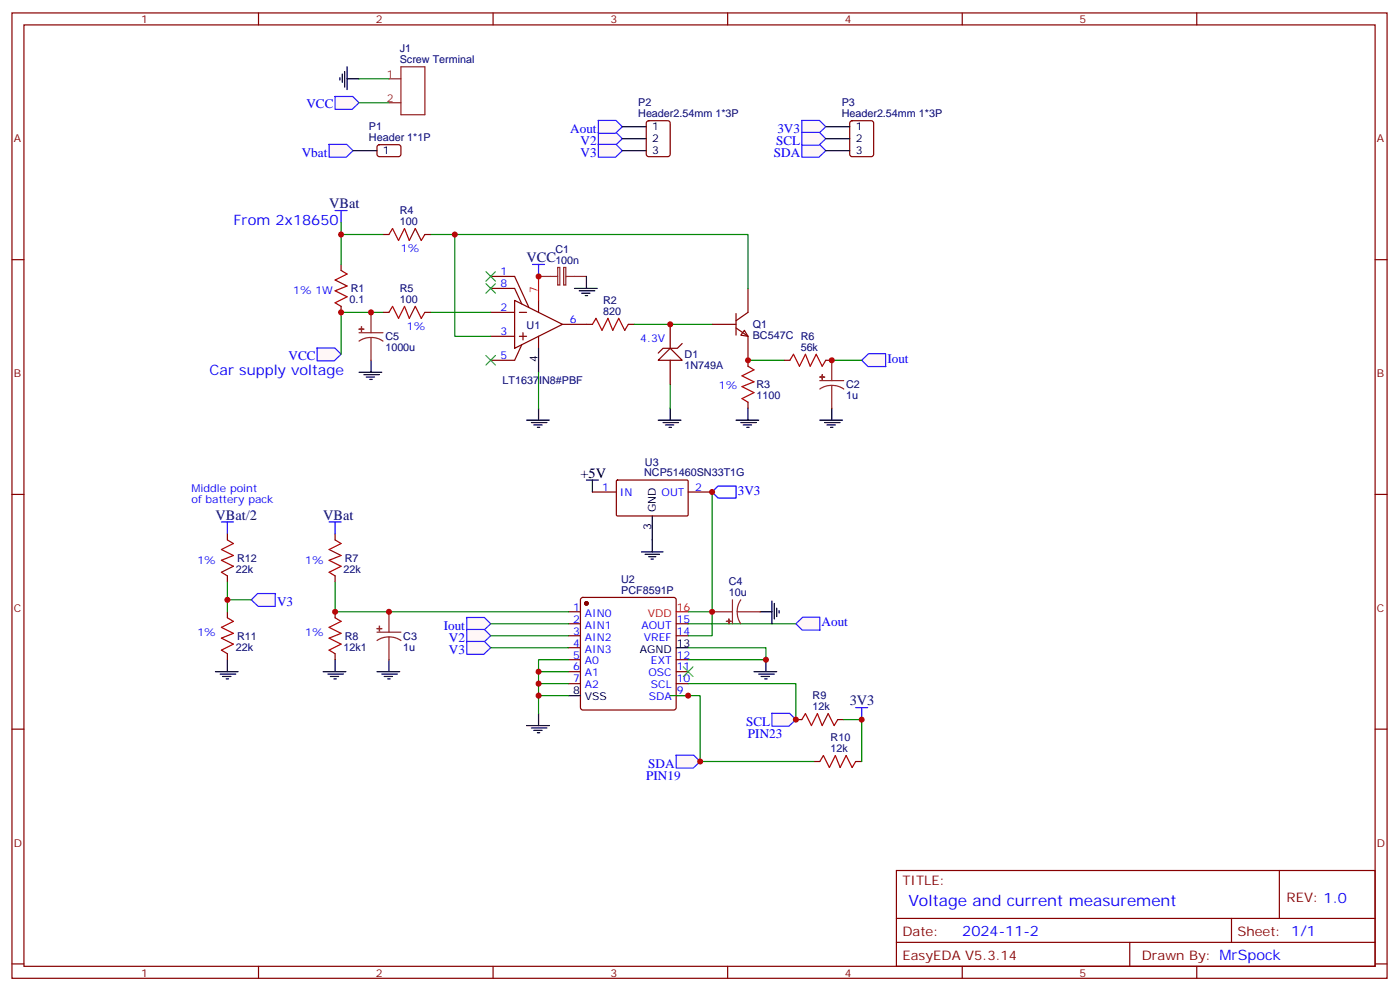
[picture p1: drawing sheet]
<svg xmlns="http://www.w3.org/2000/svg" width="413mm" height="292mm" viewBox="0 0 413 292" stroke-linecap="round" stroke-linejoin="round" font-family="sans-serif">
<g fill="none" stroke="#870000" stroke-width=".35">
<path d="M3.5 3.8h405.4v284.3h-405.4zM7.1 7.3h398.2v277.3h-398.2zM76.2 3.8v3.5M145.3 3.8v3.5M214.5 3.8v3.5M283.6 3.8v3.5M352.8 3.8v3.5M3.5 76.5h3.6M100.5 77.9v1.8M405.3 76.5h3.6M100.5 90.2v1.8M3.5 145.6h3.6"/>
<path d="M405.3 145.6h3.6M3.5 214.8h3.6M405.3 214.8h3.6M264.2 256.4h141.1v28.2h-141.1zM377.1 256.4v14.1M264.2 270.5h141.1M264.2 277.6h141.1M333 277.6v7M363 270.5v7.1M3.5 283.9h3.6M76.2 284.6v3.5M145.3 284.6v3.5"/>
<path d="M214.5 284.6v3.5M283.6 284.6v3.5M352.8 284.6v3.5M405.3 283.9h3.6"/>
</g>
<path d="M100.5 79.7l1.8 1-3.5 1.8 3.5 1.7-3.5 1.5 3.5 1.7-3.5 1.8 1.7 1" fill="none" stroke="#a10000" stroke-width=".35"/>
<path d="M98.8 62h3.5M100.5 62v3.5" fill="none" stroke="#00f" stroke-width=".35"/>
<path d="M93.4 102.5h5.3l1.8 1.9-2 1.9h-5z" fill="#fff7f7" stroke="#420aff" stroke-width=".35"/>
<path d="M100.5 65.5v12.4" fill="none" stroke="#008700" stroke-width=".35"/>
<path d="M144.6 92h7.1M144.6 99.1h7.1M144.6 84.9h7.1l2.1 4.6M144.6 81.4h7.1l4.2 9.2M151.7 88.5l14.1 7-14.1 7.1zM153.1 92h2.1M153.1 99.1h2.1M154.2 98v2.1M158.7 88.5v3.5M158.7 99.1v3.5M165.8 95.5h7.1M153.8 101.5l-2.1 4.6h-7.1" fill="none" stroke="#870000" stroke-width=".35"/>
<path d="M158.7 102.6v7" fill="none" stroke="#000" stroke-width=".35"/>
<path d="M158.7 81.4v7.1" fill="none" stroke="#f00" stroke-width=".35"/>
<path d="M219.4 97.3l1.1 1.8-2.1-.4z" fill="#fff" stroke="#870000" stroke-width=".35"/>
<path d="M112.9 69.1h1.8M125.2 69.1h1.8M112.9 92h1.8M125.2 92h1.8M172.9 95.5h1.7M185.2 95.5h1.8M209.9 95.5h7.1M217 96.6l3.5 2.5v8.8M217 92.4v6.3M220.5 84.9v7.1l-3.5 2.5M220.5 118.5v1.7" fill="none" stroke="#870000" stroke-width=".35"/>
<path d="M114.7 69.1l1-1.8 1.8 3.5 1.7-3.5 1.4 3.5 1.8-3.5 1.8 3.5 1-1.7M114.7 92l1-1.8 1.8 3.6 1.7-3.6 1.4 3.6 1.8-3.6 1.8 3.6 1-1.8M174.6 95.5l1.1-1.7 1.7 3.5 1.8-3.5 1.4 3.5 1.8-3.5 1.7 3.5 1.1-1.8M220.5 107.9l1.7 1-3.5 1.8 3.5 1.8-3.5 1.4 3.5 1.7-3.5 1.8 1.8 1.1" fill="none" stroke="#a10000" stroke-width=".35"/>
<path d="M100.5 69.1h12.4M127 69.1h93.5v15.8M134.1 69.1v30h10.5M112.9 92h-12.4v12.4M127 92h17.6M187 95.5h22.9M158.7 109.6v10.6" fill="none" stroke="#008700" stroke-width=".35"/>
<g fill="none" stroke="#000" stroke-width=".35">
<path d="M155.2 123.8h6.7M156.6 124.5h4.6M157.3 125.2h2.5M158.4 125.9h.7M158.7 120.2v3.6M194 123.8h6.7M195.4 124.5h4.6M196.1 125.2h2.5M197.2 125.9h.7M197.6 120.2v3.6M217 123.8h6.7M218.4 124.5h4.6"/>
<path d="M219.1 125.2h2.4M220.1 125.9h.7M220.5 120.2v3.6"/>
</g>
<path d="M143.2 83.5l2.8 2.9M143.2 80l2.8 2.8M146 83.5l-2.8 2.9M146 80l-2.8 2.8M143.2 104.7l2.8 2.8M146 104.7l-2.8 2.8" fill="none" stroke="#3c3" stroke-width=".35"/>
<path d="M98.7 28.4h5.3l1.8 1.9-2 1.9h-5z" fill="#fff7f7" stroke="#420aff" stroke-width=".35"/>
<path d="M197.6 113.2v7" fill="none" stroke="#008700" stroke-width=".35"/>
<path d="M194 106.1l3.6-3.5 3.5 3.5z" fill="#fff" stroke="#870000" stroke-width=".35"/>
<path d="M197.6 95.5v7.1M197.6 106.1v7.1M201.1 101.2l-1.4 1.4h-4.3l-1.4 1.4M231.1 106.1h1.7M243.4 106.1h1.8" fill="none" stroke="#870000" stroke-width=".35"/>
<g fill="none" stroke="#000" stroke-width=".35">
<path d="M102.3 19.7v6.7M100.2 22.9v.7M100.9 21.8v2.5M101.6 21.1v4.6M102.3 23.2h3.5M169.3 84.9h6.7M170.7 85.7h4.6M171.4 86.4h2.5M172.5 87.1h.7M172.9 81.4v3.5M241.7 123.8h6.7M243.1 124.5h4.5"/>
<path d="M243.8 125.2h2.4M244.8 125.9h.7M245.2 120.2v3.6"/>
</g>
<path d="M164.4 78.8h.6v5.2h-.6zM166.2 78.8h.6v5.2h-.6zM158.7 81.4h5.7M166.9 81.4h6" fill="none" stroke="#8c2424" stroke-width=".35"/>
<path d="M157 77.9h3.5M158.7 77.9v3.5" fill="none" stroke="#00f" stroke-width=".35"/>
<path d="M232.8 106.1l1.1-1.7 1.8 3.5 1.7-3.5 1.4 3.5 1.8-3.5 1.8 3.5 1-1.8" fill="none" stroke="#a10000" stroke-width=".35"/>
<path d="M220.5 106.1h10.6" fill="none" stroke="#008700" stroke-width=".35"/>
<path d="M254 106.1l2-1.9h5.1v3.8h-5.2z" fill="#fff7f7" stroke="#420aff" stroke-width=".35"/>
<path d="M245.2 106.1h8.8M98.8 171.4v8.8h68.8M167.6 197.8h-8.9v3.6M167.6 194.3h-8.9v3.5M167.6 204.9h-8.9v5.3M167.6 201.4h-8.9v3.5" fill="none" stroke="#008700" stroke-width=".35"/>
<circle cx="172.9" cy="177.7" r=".53" fill="#870000" stroke="#870000" stroke-width=".35"/>
<g fill="none" stroke="#870000" stroke-width=".35">
<path d="M98.8 157.3v1.7M98.8 169.6v1.8M171.3 176.2l.5-.2h26.8l.5 .2 .2 .5v31.7l-.2 .5-.5 .2h-26.8l-.5-.2-.2-.5v-31.7zM98.8 180.2v1.8M98.8 192.5v1.8M167.6 180.2h3.5M167.6 183.7h3.5M167.6 187.3h3.5M167.6 190.8h3.5M167.6 194.3h3.5M167.6 197.8h3.5M199.3 183.7h3.5"/>
<path d="M199.3 187.3h3.5M199.3 194.3h3.5M199.3 197.8h3.5M167.6 201.4h3.5M199.3 201.4h3.5M199.3 204.9h3.5"/>
</g>
<g fill="none" stroke="#000" stroke-width=".35">
<path d="M95.2 197.8h6.8M96.7 198.5h4.5M97.4 199.2h2.4M98.4 200h.7M98.8 194.3v3.5M111.1 197.8h6.7M112.5 198.5h4.6M113.2 199.2h2.5M114.3 200h.7M114.7 194.3v3.5M199.3 190.8h3.5M155.2 213.7h6.7"/>
<path d="M156.6 214.4h4.6M157.3 215.1h2.5M158.4 215.8h.7M158.7 210.2v3.5M167.6 204.9h3.5"/>
</g>
<path d="M199.3 180.2h3.5" fill="none" stroke="#f00" stroke-width=".35"/>
<path d="M98.8 159l1.7 1.1-3.5 1.8 3.5 1.7-3.5 1.4 3.5 1.8-3.5 1.8 1.8 1M98.8 182l1.7 1-3.5 1.8 3.5 1.7-3.5 1.5 3.5 1.7-3.5 1.8 1.8 1" fill="none" stroke="#a10000" stroke-width=".35"/>
<path d="M97 153.7h3.5M98.8 153.7v3.6" fill="none" stroke="#00f" stroke-width=".35"/>
<path d="M236.3 35.5h5.3l1.8 1.8-2 2h-5z" fill="#fff7f7" stroke="#420aff" stroke-width=".35"/>
<path d="M222.2 197.8h6.8M223.7 198.5h4.5M224.4 199.2h2.4M225.4 200h.7M225.8 194.3v3.5" fill="none" stroke="#000" stroke-width=".35"/>
<path d="M202.8 190.8h23v3.5h-23M202.8 180.2h7.1v7.1h-7.1M197.6 204.9h8.8v19.4h30M202.8 201.4h31.8v10.5M248.7 211.9h5.3v12.4" fill="none" stroke="#008700" stroke-width=".35"/>
<path d="M236.4 211.9l1-1.7 1.8 3.5 1.7-3.5 1.5 3.5 1.7-3.5 1.8 3.5 1-1.8M241.7 224.3l1-1.8 1.8 3.6 1.7-3.6 1.4 3.6 1.8-3.6 1.8 3.6 1-1.8" fill="none" stroke="#a10000" stroke-width=".35"/>
<path d="M234.6 211.9h1.8M246.9 211.9h1.8M239.9 224.3h1.8M252.2 224.3h1.8" fill="none" stroke="#870000" stroke-width=".35"/>
<path d="M252.2 208.4h3.6M254 208.4v3.5" fill="none" stroke="#00f" stroke-width=".35"/>
<g fill="#fff7f7" stroke="#420aff" stroke-width=".35">
<path d="M199.2 222.4h5.3l1.9 1.9-2.1 1.9h-5z"/>
<path d="M227.5 210.1h5.2l1.9 1.8-2 2h-5.1z"/>
</g>
<path d="M236.4 224.3h3.5" fill="none" stroke="#008700" stroke-width=".35"/>
<path d="M137.5 181.9h5.3l1.8 1.8-2 2h-5z" fill="#fff7f7" stroke="#420aff" stroke-width=".35"/>
<path d="M144.6 183.7h23" fill="none" stroke="#008700" stroke-width=".35"/>
<path d="M234.6 183.7l2-1.9h5.1v3.8h-5.3z" fill="#fff7f7" stroke="#420aff" stroke-width=".35"/>
<path d="M202.8 183.7h31.8" fill="none" stroke="#008700" stroke-width=".35"/>
<g fill="#fff7f7" stroke="#420aff" stroke-width=".35">
<path d="M137.5 185.4h5.3l1.8 1.9-2 1.9h-5z"/>
<path d="M137.5 188.9h5.3l1.8 1.9-2 1.9h-5z"/>
<path d="M176.3 39h5.3l1.8 1.9-2 1.9h-5z"/>
<path d="M176.3 42.5h5.3l1.8 1.9-2 1.9h-5z"/>
<path d="M176.3 35.5h5.3l1.8 1.8-2 2h-5z"/>
<path d="M236.3 42.5h5.3l1.8 1.9-2 1.9h-5z"/>
<path d="M236.3 39h5.3l1.8 1.9-2 1.9h-5z"/>
</g>
<path d="M201.4 196.4l2.9 2.8M204.3 196.4l-2.9 2.8" fill="none" stroke="#3c3" stroke-width=".35"/>
<path d="M144.6 187.3h23M144.6 190.8h23" fill="none" stroke="#008700" stroke-width=".35"/>
<path d="M190.7 35.8l.5-.2h5.6l.7 .4 .1 9.4-.5 .7h-5.9l-.6-.4-.1-9.4zM250.7 35.8l.5-.2h5.6l.7 .4v9.4l-.4 .7h-5.9l-.7-.4v-9.4z" fill="none" stroke="#870000" stroke-width=".35"/>
<path d="M183.4 37.3h7.1M243.4 37.3h7.1M183.4 44.4h7.1M183.4 40.9h7.1M243.4 44.4h7.1M243.4 40.9h7.1M105.8 109.6h6.7M107.2 110.3h4.6M107.9 111.1h2.5M109 111.8h.7M109.4 106.1v3.5" fill="none" stroke="#000" stroke-width=".35"/>
<path d="M96.9 42.5h5.3l1.9 1.9-2.1 1.9h-5z" fill="#fff7f7" stroke="#420aff" stroke-width=".35"/>
<g fill="none" stroke="#8c2424" stroke-width=".35">
<path d="M118.2 19.7h7v14.1h-7zM114.7 23.2h3.5M114.7 30.3h3.5M105.8 98h7.1M109.4 99.4l1.8 .2 1.7 .9M109.4 99.4l-1.9 .3-1.7 .8M109.4 92v6M109.4 99.4v6.7M241.7 112.1h7M245.2 113.5l1.8 .3 1.7 .8M245.2 113.5l-1.9 .3-1.6 .8M245.2 106.1v6"/>
<path d="M245.2 113.5v6.7M215.9 176.7v7M218.4 176.7l-.9 1.6-.2 1.9M111.1 186.2h7.1M114.7 187.6l1.8 .2 1.7 .9M114.7 187.6l-1.9 .2-1.7 .9M114.7 180.2v6M114.7 187.6v6.7M209.9 180.2h6M217.3 180.2l.3 1.9 .8 1.6M217.3 180.2h6.7"/>
</g>
<g fill="#8c2424" stroke="#8c2424" stroke-width=".35">
<path d="M105.8 96.9l1.4 .1z"/>
<path d="M106.5 96.2l.1 1.4z"/>
<path d="M111.1 185.1l1.4 .1z"/>
<path d="M111.8 184.4l.1 1.4z"/>
<path d="M241.7 111.1h1.4z"/>
<path d="M242.4 110.3v1.5z"/>
<path d="M214.8 182.3l.1 1.4z"/>
<path d="M214.1 183h1.4z"/>
</g>
<g fill="none" stroke="#000" stroke-width=".35">
<path d="M104.1 44.4h7M172.9 141.4h3.5M174.6 141.4v3.5M192.3 152v10.6M189.1 162.6h6.3M190.1 163.3h4.3M191.2 164h2.1M191.9 164.7h.7M227.5 177v6.7M228.2 177.7v4.6M229 179.1v2.5M229.7 179.8v.8"/>
<path d="M63.5 197.8h6.7M64.9 198.5h4.6M65.6 199.2h2.5M66.7 200h.7M67 194.3v3.5M224 180.2h3.5"/>
</g>
<path d="M105.8 30.3h8.9M105.8 23.2h8.9M209.9 144.9v35.3M67 171.4v8.8" fill="none" stroke="#008700" stroke-width=".35"/>
<path d="M111.4 42.8l.4-.2 5.9 .1 .5 .6-.1 2.4-.6 .4h-5.9l-.5-.7v-2.1zM67 157.3v1.7M174.6 144.9h7.1M181.7 141.6l.3-.2h20.7l.1 .3v10.1l-.3 .2-20.6-.1-.2-.3zM202.8 144.9h7.1M67 169.6v1.8M67 180.2v1.8M67 192.5v1.8" fill="none" stroke="#870000" stroke-width=".35"/>
<path d="M65.3 153.7h3.5M67 153.7v3.6M209.9 144.9l1.8-1.7h5.3v3.5h-5.3z" fill="none" stroke="#00f" stroke-width=".35"/>
<path d="M67 159l1.8 1.1-3.5 1.8 3.5 1.7-3.5 1.4 3.5 1.8-3.5 1.8 1.7 1M67 182l1.8 1-3.5 1.8 3.5 1.7-3.5 1.5 3.5 1.7-3.5 1.8 1.7 1" fill="none" stroke="#a10000" stroke-width=".35"/>
<path d="M74.1 176.7l1.8-1.9h5.3l-.1 3.8h-5z" fill="#fff7f7" stroke="#420aff" stroke-width=".35"/>
<path d="M67 176.7h7.1" fill="none" stroke="#008700" stroke-width=".35"/>
<g fill="#c00">
<circle cx="67" cy="176.7" r=".88"/>
<circle cx="209.9" cy="180.2" r=".88"/>
<circle cx="245.2" cy="106.1" r=".88"/>
<circle cx="100.5" cy="69.1" r=".88"/>
<circle cx="234.6" cy="211.9" r=".88"/>
<circle cx="254" cy="211.9" r=".88"/>
<circle cx="225.8" cy="194.3" r=".88"/>
<circle cx="158.8" cy="201.4" r=".88"/>
<circle cx="98.8" cy="180.2" r=".88"/>
<circle cx="100.5" cy="92" r=".88"/>
<circle cx="134.1" cy="69.1" r=".88"/>
<circle cx="158.8" cy="81.4" r=".88"/>
<circle cx="220.5" cy="106.1" r=".88"/>
<circle cx="197.6" cy="95.5" r=".88"/>
<circle cx="158.8" cy="204.9" r=".88"/>
<circle cx="158.8" cy="197.8" r=".88"/>
<circle cx="202.8" cy="204.9" r=".88"/>
<circle cx="206.4" cy="224.3" r=".88"/>
<circle cx="114.7" cy="180.2" r=".88"/>
<circle cx="109.4" cy="92" r=".88"/>
<circle cx="209.9" cy="144.9" r=".88"/>
</g>
<text font-size="4.6" fill="#00f" x="267.8" y="267">Voltage and current measurement</text>
<g font-size="4.2" fill="#000080">
<text x="97" y="61.3">VBat</text>
<text x="155.2" y="77.2">VCC</text>
<text x="63.5" y="153">VBat/2</text>
<text x="95.2" y="153">VBat</text>
<text x="250.5" y="207.7">3V3</text>
</g>
<g font-size="4.2" fill="#00f">
<text x="68.8" y="66.3">From 2x18650</text>
<text x="61.7" y="110.4">Car supply voltage</text>
<text x="283.6" y="275.8">2024-11-2</text>
</g>
<text font-size="4.2" x="171.1" y="140.7">+5V</text>
<g font-size="3.9" fill="#00f">
<text x="90.3" y="32">VCC</text>
<text x="168.1" y="39.1">Aout</text>
<text x="229.2" y="39.1">3V3</text>
<text x="89" y="46.1">Vbat</text>
<text x="171.1" y="42.6">V2</text>
<text x="171.1" y="46.1">V3</text>
<text x="228.1" y="46.1">SDA</text>
<text x="228.8" y="42.6">SCL</text>
<text x="85" y="106.1">VCC</text>
<text x="261.6" y="106.9">Iout</text>
<text x="217.5" y="145.7">3V3</text>
<text x="81.7" y="178.4">V3</text>
<text x="130.8" y="185.5">Iout</text>
<text x="242.2" y="184.5">Aout</text>
<text x="132.3" y="189">V2</text>
<text x="132.3" y="192.5">V3</text>
<text x="219.9" y="213.7">SCL</text>
<text x="220.5" y="217.2">PIN23</text>
<text x="191.1" y="226.1">SDA</text>
<text x="190.5" y="229.8">PIN19</text>
</g>
<g font-size="3.9" fill="#800">
<text x="266" y="260.6">TITLE:</text>
<text x="379.2" y="265.6">REV: 1.0</text>
<text x="266" y="275.8">Date:</text>
<text x="364.8" y="275.8">Sheet: 1/1</text>
<text x="266" y="282.9">EasyEDA V5.3.14</text>
<text x="336.5" y="282.9">Drawn By: MrSpock</text>
</g>
<g font-size="3.2" fill="#800">
<text x="41.6" y="6.8">1</text>
<text x="110.8" y="6.8">2</text>
<text x="179.9" y="6.8">3</text>
<text x="249.1" y="6.8">4</text>
<text x="318.2" y="6.8">5</text>
<text x="4.1" y="41.9">A</text>
<text x="405.9" y="41.9">A</text>
<text x="4.1" y="111.1">B</text>
<text x="405.9" y="111.1">B</text>
<text x="4.1" y="180.2">C</text>
<text x="405.9" y="180.2">C</text>
<text x="4.1" y="249.3">D</text>
<text x="405.9" y="249.3">D</text>
<text x="41.6" y="287.6">1</text>
<text x="110.8" y="287.6">2</text>
<text x="179.9" y="287.6">3</text>
<text x="249.1" y="287.6">4</text>
<text x="318.2" y="287.6">5</text>
</g>
<g font-size="3.2" fill="#000080">
<text x="117.9" y="15.4">J1</text>
<text x="117.9" y="18.6">Screw Terminal</text>
<text x="188.1" y="34.5">Header2.54mm 1*3P</text>
<text x="188.1" y="31.2">P2</text>
<text x="248.1" y="34.5">Header2.54mm 1*3P</text>
<text x="248.1" y="31.2">P3</text>
<text x="108.8" y="41.6">Header 1*1P</text>
<text x="108.8" y="38.3">P1</text>
<text x="117.8" y="63">R4</text>
<text x="117.8" y="66.3">100</text>
<text x="163.7" y="77.7">100n</text>
<text x="163.7" y="74.5">C1</text>
<text x="103" y="89.4">0.1</text>
<text x="103.4" y="86.1">R1</text>
<text x="117.8" y="89.2">100</text>
<text x="117.8" y="85.9">R5</text>
<text x="177.8" y="89.5">R2</text>
<text x="177.8" y="92.7">820</text>
<text x="113.6" y="100.2">C5</text>
<text x="155.2" y="96.9">U1</text>
<text x="221.9" y="100">BC547C R6</text>
<text x="221.9" y="96.7">Q1</text>
<text x="113.6" y="103.5">1000u</text>
<text x="201.8" y="105.5">D1</text>
<text x="236" y="103.3">56k</text>
<text x="148.2" y="113.1">LT1637IN8#PBF</text>
<text x="201.8" y="108.8">1N749A</text>
<text x="223" y="117.6">1100</text>
<text x="223" y="114.4">R3</text>
<text x="249.4" y="117.6">1u</text>
<text x="249.4" y="114.4">C2</text>
<text x="190.1" y="137.1">U3</text>
<text x="189.9" y="140.3">NCP51460SN33T1G</text>
<text x="69.9" y="165.5">R12</text>
<text x="101.6" y="165.5">R7</text>
<text x="69.5" y="168.8">22k</text>
<text x="101.2" y="168.8">22k</text>
<text x="183.1" y="171.7">U2</text>
<text x="214.9" y="172.4">C4</text>
<text x="183.1" y="174.9">PCF8591P</text>
<text x="214.9" y="175.6">10u</text>
<text x="69.5" y="191.7">22k</text>
<text x="69.9" y="188.4">R11</text>
<text x="101.2" y="191.7">12k1</text>
<text x="101.6" y="188.4">R8</text>
<text x="118.9" y="191.7">1u</text>
<text x="118.9" y="188.4">C3</text>
<text x="239.5" y="209.1">12k</text>
<text x="239.5" y="205.9">R9</text>
<text x="244.8" y="221.5">12k</text>
<text x="244.8" y="218.2">R10</text>
</g>
<g font-size="3.2" fill="#8d2323">
<text x="114" y="22.9">1</text>
<text x="114" y="29.9">2</text>
</g>
<g font-size="3.2">
<text x="192.3" y="38.4">1</text>
<text x="192.3" y="41.9">2</text>
<text x="252.2" y="38.4">1</text>
<text x="252.2" y="41.9">2</text>
<text x="112.9" y="45.4">1</text>
<text x="192.3" y="45.4">3</text>
<text x="252.2" y="45.4">3</text>
<text x="158.4" y="106.7" transform="rotate(-90 158.4 106.7)">4</text>
<text x="193.3" y="150.9" transform="rotate(-90 193.3 150.9)">GND</text>
<text x="191.9" y="156.1" transform="rotate(-90 191.9 156.1)">3</text>
<text x="199.5" y="190.4">13</text>
<text x="188.6" y="192.2">AGND</text>
<text x="168.9" y="204.5">8</text>
<text x="172.4" y="206.3">VSS</text>
</g>
<g font-size="3.2" fill="#00f">
<text x="118.2" y="74.4">1%</text>
<text x="147.6" y="81.1">1</text>
<text x="86.4" y="86.7">1% 1W</text>
<text x="147.6" y="84.6">8</text>
<text x="147.6" y="91.7">2</text>
<text x="167.9" y="95.2">6</text>
<text x="119.9" y="97.3">1%</text>
<text x="147.6" y="98.7">3</text>
<text x="188.7" y="100.6">4.3V</text>
<text x="147.6" y="105.8">5</text>
<text x="211.9" y="114.7">1%</text>
<text x="56.4" y="144.9">Middle point</text>
<text x="56.4" y="148.1">of battery pack</text>
<text x="177.5" y="144.6">1</text>
<text x="182.7" y="146">IN</text>
<text x="195" y="146">OUT</text>
<text x="205" y="144.6">2</text>
<text x="58.2" y="166.1">1%</text>
<text x="90" y="166.1">1%</text>
<text x="168.9" y="179.8">1</text>
<text x="168.9" y="183.4">2</text>
<text x="172.4" y="181.6">AIN0</text>
<text x="172.4" y="185.1">AIN1</text>
<text x="189.1" y="185.1">AOUT</text>
<text x="199.5" y="183.4">15</text>
<text x="58.2" y="187.3">1%</text>
<text x="90" y="187.3">1%</text>
<text x="168.9" y="186.9">3</text>
<text x="168.9" y="190.4">4</text>
<text x="172.4" y="188.7">AIN2</text>
<text x="189.8" y="188.7">VREF</text>
<text x="199.5" y="186.9">14</text>
<text x="168.9" y="194">5</text>
<text x="168.9" y="197.5">6</text>
<text x="172.4" y="192.2">AIN3</text>
<text x="172.4" y="195.7">A0</text>
<text x="191.9" y="195.7">EXT</text>
<text x="199.5" y="197.5">11</text>
<text x="199.5" y="194">12</text>
<text x="168.9" y="201">7</text>
<text x="172.4" y="199.2">A1</text>
<text x="172.4" y="202.8">A2</text>
<text x="191.1" y="199.2">OSC</text>
<text x="191.9" y="202.8">SCL</text>
<text x="199.5" y="201">10</text>
<text x="191.2" y="206.3">SDA</text>
<text x="199.5" y="204.5">9</text>
</g>
<g font-size="3.2" fill="#f00">
<text x="158.4" y="86.4" transform="rotate(-90 158.4 86.4)">7</text>
<text x="199.5" y="179.8">16</text>
<text x="191" y="181.6">VDD</text>
</g>
</svg>
